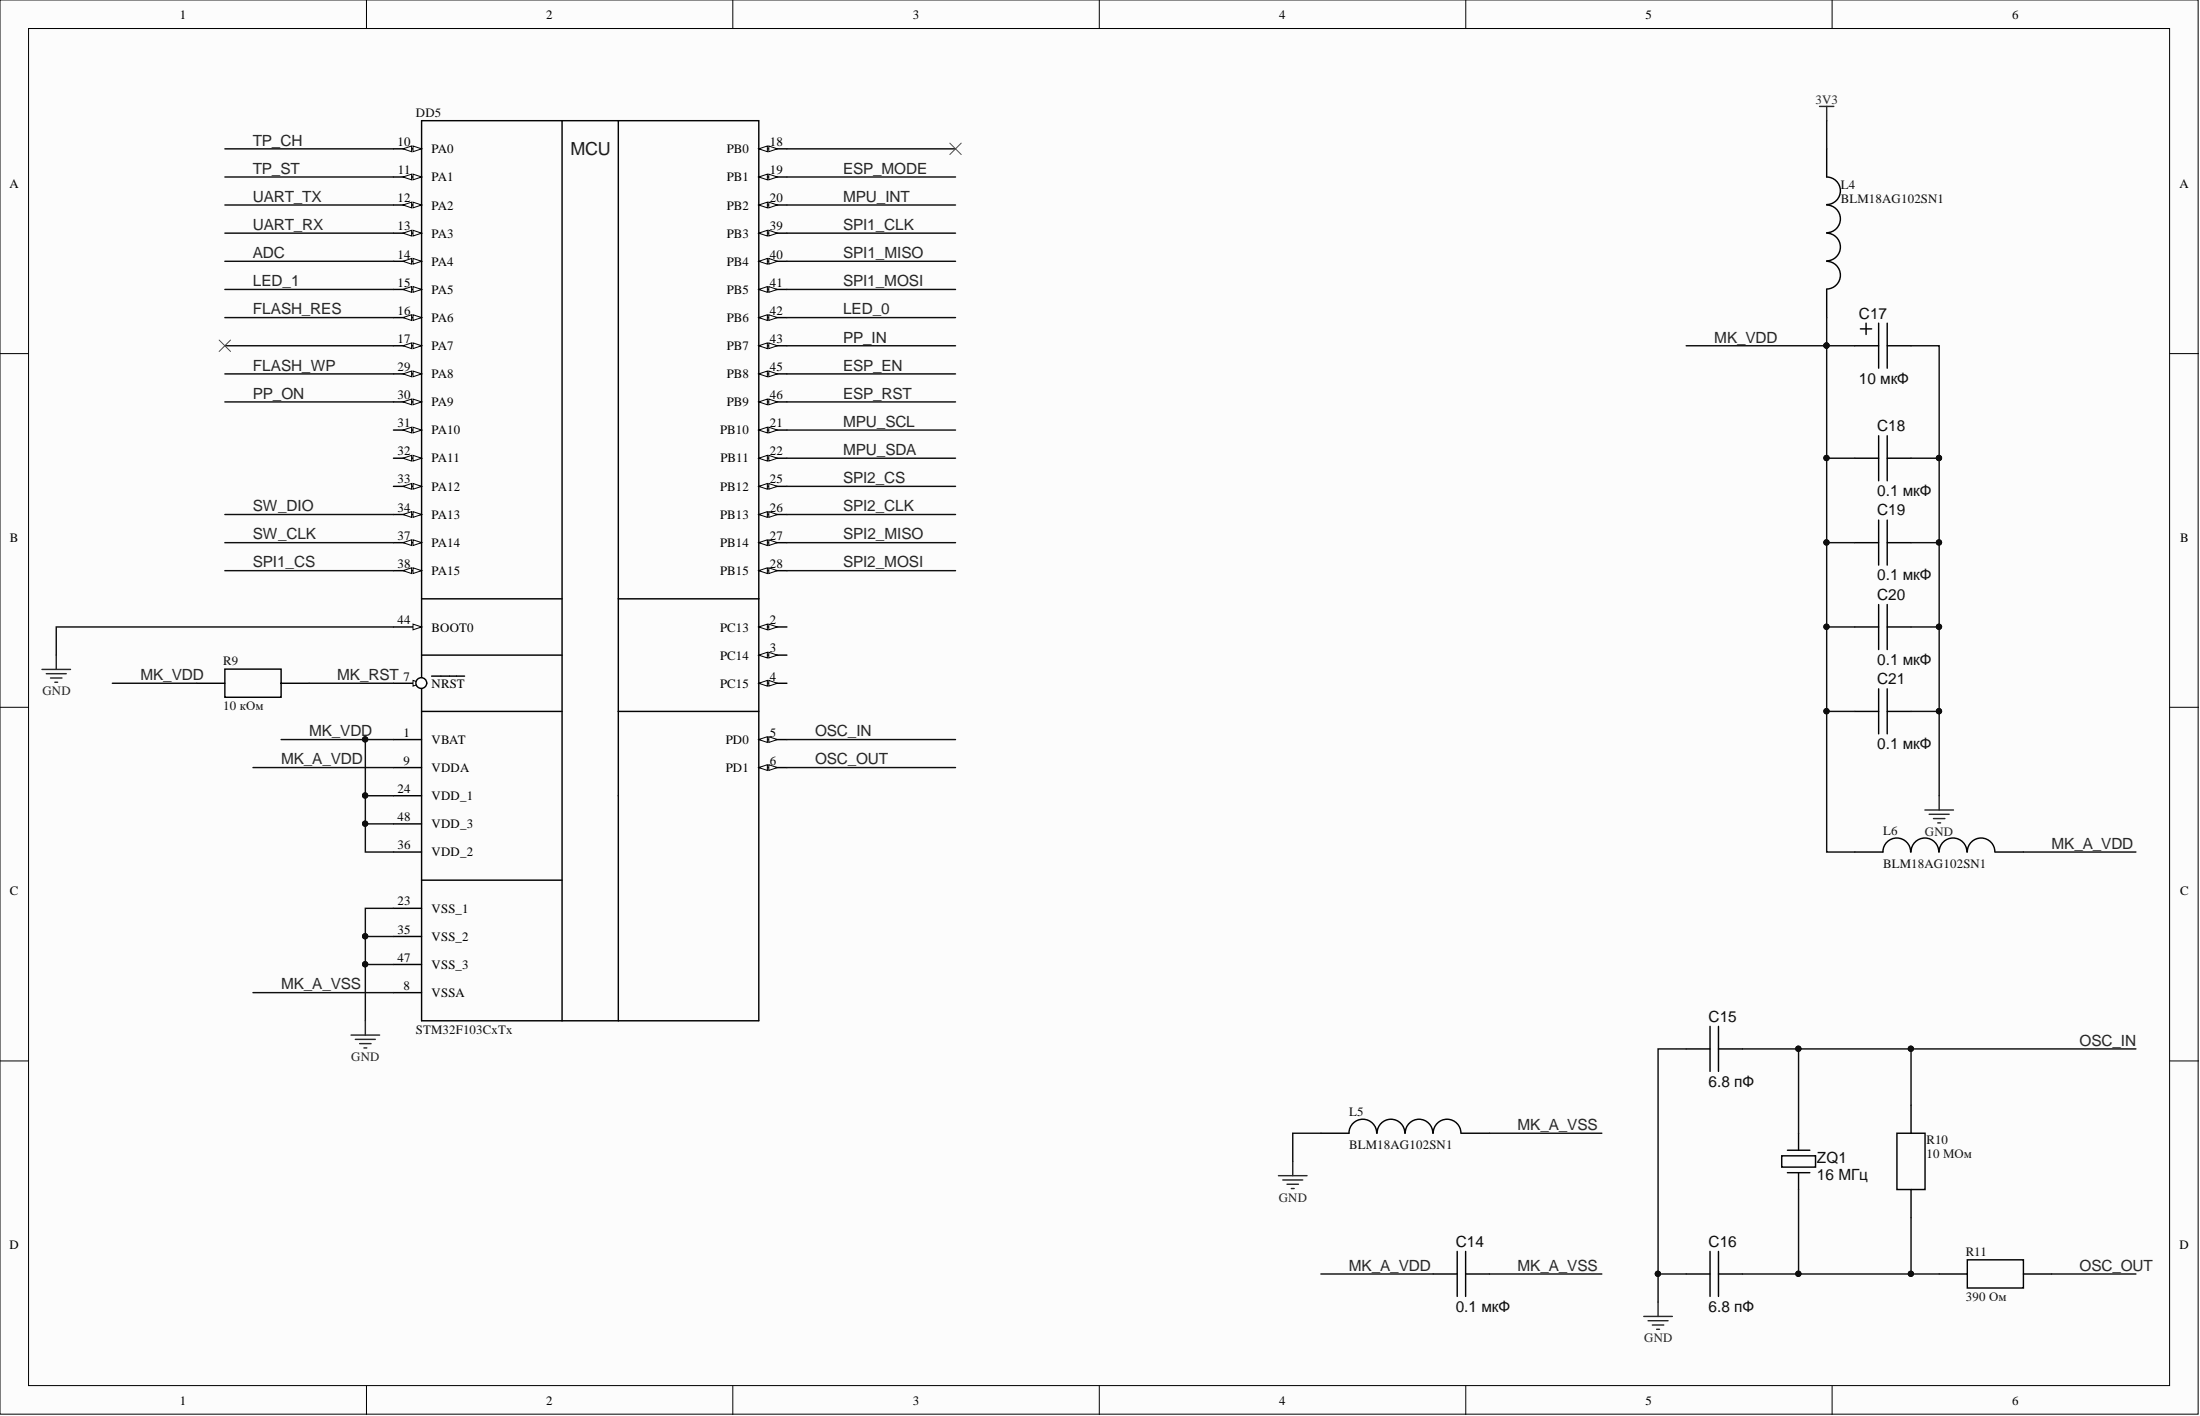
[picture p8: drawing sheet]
<svg xmlns="http://www.w3.org/2000/svg" width="391mm" height="252mm" viewBox="0 0 391 252" stroke-linecap="round" stroke-linejoin="round" font-family="sans-serif">
<g fill="#fcfcfc" stroke="#000" stroke-width=".18">
<path d="M0 0h390.5v251.2h-390.5z"/>
<path d="M5.1 5.1h380.4v241h-380.4z"/>
</g>
<g fill="none" stroke="#000" stroke-width=".18">
<path d="M65.1 0v5.1M130.2 0v5.1M195.3 0v5.1M260.4 0v5.1M325.5 0v5.1M0 62.8h5.1M385.6 62.8h5M0 125.6h5.1M385.6 125.6h5M0 188.5h5.1M385.6 188.5h5M65.1 246.2v5.1"/>
<path d="M130.2 246.2v5.1M195.3 246.2v5.1M260.4 246.2v5.1M325.5 246.2v5.1"/>
</g>
<path d="M99.9 21.4h-25v159.9h25M74.9 106.4h25M109.9 106.4h24.9M134.8 111.4h5M69.9 131.4h5M109.9 181.3h24.9" fill="none" stroke="#000" stroke-width=".25"/>
<path d="M134.8 111.4l1.5-.5v1z" fill="#fcfcfc"/>
<path d="M134.8 111.4l1.5-.5v1z" fill="none" stroke="#000" stroke-width=".18"/>
<path d="M136.6 110.9l1.5 .5-1.5 .5z" fill="#fcfcfc"/>
<path d="M136.6 110.9l1.5 .5-1.5 .5z" fill="none" stroke="#000" stroke-width=".18"/>
<path d="M134.8 116.4h5" fill="none" stroke="#000" stroke-width=".25"/>
<path d="M134.8 116.4l1.5-.5v1z" fill="#fcfcfc"/>
<path d="M134.8 116.4l1.5-.5v1z" fill="none" stroke="#000" stroke-width=".18"/>
<path d="M136.6 115.9l1.5 .5-1.5 .5z" fill="#fcfcfc"/>
<path d="M136.6 115.9l1.5 .5-1.5 .5z" fill="none" stroke="#000" stroke-width=".18"/>
<path d="M134.8 121.4h5" fill="none" stroke="#000" stroke-width=".25"/>
<path d="M134.8 121.4l1.5-.5v1z" fill="#fcfcfc"/>
<path d="M134.8 121.4l1.5-.5v1z" fill="none" stroke="#000" stroke-width=".18"/>
<path d="M136.6 120.9l1.5 .5-1.5 .5z" fill="#fcfcfc"/>
<path d="M136.6 120.9l1.5 .5-1.5 .5z" fill="none" stroke="#000" stroke-width=".18"/>
<path d="M134.8 131.4h5" fill="none" stroke="#000" stroke-width=".25"/>
<path d="M134.8 131.4l1.5-.5v1z" fill="#fcfcfc"/>
<path d="M134.8 131.4l1.5-.5v1z" fill="none" stroke="#000" stroke-width=".18"/>
<path d="M136.6 130.9l1.5 .5-1.5 .5z" fill="#fcfcfc"/>
<path d="M136.6 130.9l1.5 .5-1.5 .5z" fill="none" stroke="#000" stroke-width=".18"/>
<path d="M134.8 136.3h5" fill="none" stroke="#000" stroke-width=".25"/>
<path d="M134.8 136.3l1.5-.5v1.1z" fill="#fcfcfc"/>
<path d="M134.8 136.3l1.5-.5v1.1z" fill="none" stroke="#000" stroke-width=".18"/>
<path d="M136.6 135.8l1.5 .5-1.5 .6z" fill="#fcfcfc"/>
<path d="M136.6 135.8l1.5 .5-1.5 .6z" fill="none" stroke="#000" stroke-width=".18"/>
<path d="M69.9 121.4h5" fill="none" stroke="#000" stroke-width=".25"/>
<path d="M73.4 120.9l1.5 .5-1.5 .5z" fill="#fcfcfc"/>
<path d="M73.4 120.9l1.5 .5-1.5 .5z" fill="none" stroke="#000" stroke-width=".18"/>
<path d="M69.9 26.4h5M69.9 136.3h5M76.7 120.1h5.8M69.9 176.3h5" fill="none" stroke="#000" stroke-width=".25"/>
<path d="M73.4 25.9l1.5 .5-1.5 .5z" fill="#fcfcfc"/>
<path d="M73.4 25.9l1.5 .5-1.5 .5z" fill="none" stroke="#000" stroke-width=".18"/>
<path d="M71.6 26.4l1.5-.5v1z" fill="#fcfcfc"/>
<path d="M71.6 26.4l1.5-.5v1z" fill="none" stroke="#000" stroke-width=".18"/>
<path d="M69.9 31.4h5" fill="none" stroke="#000" stroke-width=".25"/>
<path d="M73.4 30.9l1.5 .5-1.5 .5z" fill="#fcfcfc"/>
<path d="M73.4 30.9l1.5 .5-1.5 .5z" fill="none" stroke="#000" stroke-width=".18"/>
<path d="M71.6 31.4l1.5-.5v1z" fill="#fcfcfc"/>
<path d="M71.6 31.4l1.5-.5v1z" fill="none" stroke="#000" stroke-width=".18"/>
<path d="M69.9 36.4h5" fill="none" stroke="#000" stroke-width=".25"/>
<path d="M73.4 35.9l1.5 .5-1.5 .5z" fill="#fcfcfc"/>
<path d="M73.4 35.9l1.5 .5-1.5 .5z" fill="none" stroke="#000" stroke-width=".18"/>
<path d="M71.6 36.4l1.5-.5v1z" fill="#fcfcfc"/>
<path d="M71.6 36.4l1.5-.5v1z" fill="none" stroke="#000" stroke-width=".18"/>
<path d="M69.9 41.4h5" fill="none" stroke="#000" stroke-width=".25"/>
<path d="M73.4 40.9l1.5 .5-1.5 .5z" fill="#fcfcfc"/>
<path d="M73.4 40.9l1.5 .5-1.5 .5z" fill="none" stroke="#000" stroke-width=".18"/>
<path d="M71.6 41.4l1.5-.5v1z" fill="#fcfcfc"/>
<path d="M71.6 41.4l1.5-.5v1z" fill="none" stroke="#000" stroke-width=".18"/>
<path d="M69.9 46.4h5" fill="none" stroke="#000" stroke-width=".25"/>
<path d="M73.4 45.9l1.5 .5-1.5 .5z" fill="#fcfcfc"/>
<path d="M73.4 45.9l1.5 .5-1.5 .5z" fill="none" stroke="#000" stroke-width=".18"/>
<path d="M71.6 46.4l1.5-.5v1z" fill="#fcfcfc"/>
<path d="M71.6 46.4l1.5-.5v1z" fill="none" stroke="#000" stroke-width=".18"/>
<path d="M69.9 51.4h5" fill="none" stroke="#000" stroke-width=".25"/>
<path d="M73.4 50.9l1.5 .5-1.5 .5z" fill="#fcfcfc"/>
<path d="M73.4 50.9l1.5 .5-1.5 .5z" fill="none" stroke="#000" stroke-width=".18"/>
<path d="M71.6 51.4l1.5-.5v1z" fill="#fcfcfc"/>
<path d="M71.6 51.4l1.5-.5v1z" fill="none" stroke="#000" stroke-width=".18"/>
<path d="M69.9 56.4h5" fill="none" stroke="#000" stroke-width=".25"/>
<path d="M73.4 55.9l1.5 .5-1.5 .5z" fill="#fcfcfc"/>
<path d="M73.4 55.9l1.5 .5-1.5 .5z" fill="none" stroke="#000" stroke-width=".18"/>
<path d="M71.6 56.4l1.5-.5v1z" fill="#fcfcfc"/>
<path d="M71.6 56.4l1.5-.5v1z" fill="none" stroke="#000" stroke-width=".18"/>
<path d="M69.9 61.4h5" fill="none" stroke="#000" stroke-width=".25"/>
<path d="M73.4 60.9l1.5 .5-1.5 .5z" fill="#fcfcfc"/>
<path d="M73.4 60.9l1.5 .5-1.5 .5z" fill="none" stroke="#000" stroke-width=".18"/>
<path d="M71.6 61.4l1.5-.5v1z" fill="#fcfcfc"/>
<path d="M71.6 61.4l1.5-.5v1z" fill="none" stroke="#000" stroke-width=".18"/>
<path d="M134.8 26.4h5" fill="none" stroke="#000" stroke-width=".25"/>
<path d="M134.8 26.4l1.5-.5v1z" fill="#fcfcfc"/>
<path d="M134.8 26.4l1.5-.5v1z" fill="none" stroke="#000" stroke-width=".18"/>
<path d="M136.6 25.9l1.5 .5-1.5 .5z" fill="#fcfcfc"/>
<path d="M136.6 25.9l1.5 .5-1.5 .5z" fill="none" stroke="#000" stroke-width=".18"/>
<path d="M134.8 31.4h5" fill="none" stroke="#000" stroke-width=".25"/>
<path d="M134.8 31.4l1.5-.5v1z" fill="#fcfcfc"/>
<path d="M134.8 31.4l1.5-.5v1z" fill="none" stroke="#000" stroke-width=".18"/>
<path d="M136.6 30.9l1.5 .5-1.5 .5z" fill="#fcfcfc"/>
<path d="M136.6 30.9l1.5 .5-1.5 .5z" fill="none" stroke="#000" stroke-width=".18"/>
<path d="M134.8 36.4h5" fill="none" stroke="#000" stroke-width=".25"/>
<path d="M134.8 36.4l1.5-.5v1z" fill="#fcfcfc"/>
<path d="M134.8 36.4l1.5-.5v1z" fill="none" stroke="#000" stroke-width=".18"/>
<path d="M136.6 35.9l1.5 .5-1.5 .5z" fill="#fcfcfc"/>
<path d="M136.6 35.9l1.5 .5-1.5 .5z" fill="none" stroke="#000" stroke-width=".18"/>
<path d="M134.8 76.4h5" fill="none" stroke="#000" stroke-width=".25"/>
<path d="M134.8 76.4l1.5-.5v1z" fill="#fcfcfc"/>
<path d="M134.8 76.4l1.5-.5v1z" fill="none" stroke="#000" stroke-width=".18"/>
<path d="M136.6 75.9l1.5 .5-1.5 .5z" fill="#fcfcfc"/>
<path d="M136.6 75.9l1.5 .5-1.5 .5z" fill="none" stroke="#000" stroke-width=".18"/>
<path d="M134.8 81.4h5" fill="none" stroke="#000" stroke-width=".25"/>
<path d="M134.8 81.4l1.5-.5v1z" fill="#fcfcfc"/>
<path d="M134.8 81.4l1.5-.5v1z" fill="none" stroke="#000" stroke-width=".18"/>
<path d="M136.6 80.9l1.5 .5-1.5 .5z" fill="#fcfcfc"/>
<path d="M136.6 80.9l1.5 .5-1.5 .5z" fill="none" stroke="#000" stroke-width=".18"/>
<path d="M134.8 86.4h5M69.9 141.3h5M69.9 161.4h5" fill="none" stroke="#000" stroke-width=".25"/>
<path d="M134.8 86.4l1.5-.5v1z" fill="#fcfcfc"/>
<path d="M134.8 86.4l1.5-.5v1z" fill="none" stroke="#000" stroke-width=".18"/>
<path d="M136.6 85.9l1.5 .5-1.5 .5z" fill="#fcfcfc"/>
<path d="M136.6 85.9l1.5 .5-1.5 .5z" fill="none" stroke="#000" stroke-width=".18"/>
<path d="M134.8 91.4h5" fill="none" stroke="#000" stroke-width=".25"/>
<path d="M134.8 91.4l1.5-.5v1z" fill="#fcfcfc"/>
<path d="M134.8 91.4l1.5-.5v1z" fill="none" stroke="#000" stroke-width=".18"/>
<path d="M136.6 90.9l1.5 .5-1.5 .5z" fill="#fcfcfc"/>
<path d="M136.6 90.9l1.5 .5-1.5 .5z" fill="none" stroke="#000" stroke-width=".18"/>
<path d="M134.8 96.4h5" fill="none" stroke="#000" stroke-width=".25"/>
<path d="M134.8 96.4l1.5-.5v1z" fill="#fcfcfc"/>
<path d="M134.8 96.4l1.5-.5v1z" fill="none" stroke="#000" stroke-width=".18"/>
<path d="M136.6 95.9l1.5 .5-1.5 .5z" fill="#fcfcfc"/>
<path d="M136.6 95.9l1.5 .5-1.5 .5z" fill="none" stroke="#000" stroke-width=".18"/>
<path d="M134.8 101.4h5" fill="none" stroke="#000" stroke-width=".25"/>
<path d="M134.8 101.4l1.5-.5v1z" fill="#fcfcfc"/>
<path d="M134.8 101.4l1.5-.5v1z" fill="none" stroke="#000" stroke-width=".18"/>
<path d="M136.6 100.9l1.5 .5-1.5 .5z" fill="#fcfcfc"/>
<path d="M136.6 100.9l1.5 .5-1.5 .5z" fill="none" stroke="#000" stroke-width=".18"/>
<path d="M69.9 66.4h5" fill="none" stroke="#000" stroke-width=".25"/>
<path d="M73.4 65.9l1.5 .5-1.5 .5z" fill="#fcfcfc"/>
<path d="M73.4 65.9l1.5 .5-1.5 .5z" fill="none" stroke="#000" stroke-width=".18"/>
<path d="M71.6 66.4l1.5-.5v1z" fill="#fcfcfc"/>
<path d="M71.6 66.4l1.5-.5v1z" fill="none" stroke="#000" stroke-width=".18"/>
<path d="M69.9 71.4h5" fill="none" stroke="#000" stroke-width=".25"/>
<path d="M73.4 70.9l1.5 .5-1.5 .5z" fill="#fcfcfc"/>
<path d="M73.4 70.9l1.5 .5-1.5 .5z" fill="none" stroke="#000" stroke-width=".18"/>
<path d="M71.6 71.4l1.5-.5v1z" fill="#fcfcfc"/>
<path d="M71.6 71.4l1.5-.5v1z" fill="none" stroke="#000" stroke-width=".18"/>
<path d="M69.9 76.4h5" fill="none" stroke="#000" stroke-width=".25"/>
<path d="M73.4 75.9l1.5 .5-1.5 .5z" fill="#fcfcfc"/>
<path d="M73.4 75.9l1.5 .5-1.5 .5z" fill="none" stroke="#000" stroke-width=".18"/>
<path d="M71.6 76.4l1.5-.5v1z" fill="#fcfcfc"/>
<path d="M71.6 76.4l1.5-.5v1z" fill="none" stroke="#000" stroke-width=".18"/>
<path d="M69.9 81.4h5" fill="none" stroke="#000" stroke-width=".25"/>
<path d="M73.4 80.9l1.5 .5-1.5 .5z" fill="#fcfcfc"/>
<path d="M73.4 80.9l1.5 .5-1.5 .5z" fill="none" stroke="#000" stroke-width=".18"/>
<path d="M71.6 81.4l1.5-.5v1z" fill="#fcfcfc"/>
<path d="M71.6 81.4l1.5-.5v1z" fill="none" stroke="#000" stroke-width=".18"/>
<path d="M69.9 86.4h5" fill="none" stroke="#000" stroke-width=".25"/>
<path d="M73.4 85.9l1.5 .5-1.5 .5z" fill="#fcfcfc"/>
<path d="M73.4 85.9l1.5 .5-1.5 .5z" fill="none" stroke="#000" stroke-width=".18"/>
<path d="M71.6 86.4l1.5-.5v1z" fill="#fcfcfc"/>
<path d="M71.6 86.4l1.5-.5v1z" fill="none" stroke="#000" stroke-width=".18"/>
<path d="M69.9 91.4h5" fill="none" stroke="#000" stroke-width=".25"/>
<path d="M73.4 90.9l1.5 .5-1.5 .5z" fill="#fcfcfc"/>
<path d="M73.4 90.9l1.5 .5-1.5 .5z" fill="none" stroke="#000" stroke-width=".18"/>
<path d="M71.6 91.4l1.5-.5v1z" fill="#fcfcfc"/>
<path d="M71.6 91.4l1.5-.5v1z" fill="none" stroke="#000" stroke-width=".18"/>
<path d="M69.9 96.4h5M69.9 151.3h5M69.9 166.4h5" fill="none" stroke="#000" stroke-width=".25"/>
<path d="M73.4 95.9l1.5 .5-1.5 .5z" fill="#fcfcfc"/>
<path d="M73.4 95.9l1.5 .5-1.5 .5z" fill="none" stroke="#000" stroke-width=".18"/>
<path d="M71.6 96.4l1.5-.5v1z" fill="#fcfcfc"/>
<path d="M71.6 96.4l1.5-.5v1z" fill="none" stroke="#000" stroke-width=".18"/>
<path d="M69.9 101.4h5" fill="none" stroke="#000" stroke-width=".25"/>
<path d="M73.4 100.9l1.5 .5-1.5 .5z" fill="#fcfcfc"/>
<path d="M73.4 100.9l1.5 .5-1.5 .5z" fill="none" stroke="#000" stroke-width=".18"/>
<path d="M71.6 101.4l1.5-.5v1z" fill="#fcfcfc"/>
<path d="M71.6 101.4l1.5-.5v1z" fill="none" stroke="#000" stroke-width=".18"/>
<path d="M134.8 41.4h5" fill="none" stroke="#000" stroke-width=".25"/>
<path d="M134.8 41.4l1.5-.5v1z" fill="#fcfcfc"/>
<path d="M134.8 41.4l1.5-.5v1z" fill="none" stroke="#000" stroke-width=".18"/>
<path d="M136.6 40.9l1.5 .5-1.5 .5z" fill="#fcfcfc"/>
<path d="M136.6 40.9l1.5 .5-1.5 .5z" fill="none" stroke="#000" stroke-width=".18"/>
<path d="M134.8 46.4h5" fill="none" stroke="#000" stroke-width=".25"/>
<path d="M134.8 46.4l1.5-.5v1z" fill="#fcfcfc"/>
<path d="M134.8 46.4l1.5-.5v1z" fill="none" stroke="#000" stroke-width=".18"/>
<path d="M136.6 45.9l1.5 .5-1.5 .5z" fill="#fcfcfc"/>
<path d="M136.6 45.9l1.5 .5-1.5 .5z" fill="none" stroke="#000" stroke-width=".18"/>
<path d="M134.8 51.4h5" fill="none" stroke="#000" stroke-width=".25"/>
<path d="M134.8 51.4l1.5-.5v1z" fill="#fcfcfc"/>
<path d="M134.8 51.4l1.5-.5v1z" fill="none" stroke="#000" stroke-width=".18"/>
<path d="M136.6 50.9l1.5 .5-1.5 .5z" fill="#fcfcfc"/>
<path d="M136.6 50.9l1.5 .5-1.5 .5z" fill="none" stroke="#000" stroke-width=".18"/>
<path d="M134.8 56.4h5" fill="none" stroke="#000" stroke-width=".25"/>
<path d="M134.8 56.4l1.5-.5v1z" fill="#fcfcfc"/>
<path d="M134.8 56.4l1.5-.5v1z" fill="none" stroke="#000" stroke-width=".18"/>
<path d="M136.6 55.9l1.5 .5-1.5 .5z" fill="#fcfcfc"/>
<path d="M136.6 55.9l1.5 .5-1.5 .5z" fill="none" stroke="#000" stroke-width=".18"/>
<path d="M134.8 61.4h5" fill="none" stroke="#000" stroke-width=".25"/>
<path d="M134.8 61.4l1.5-.5v1z" fill="#fcfcfc"/>
<path d="M134.8 61.4l1.5-.5v1z" fill="none" stroke="#000" stroke-width=".18"/>
<path d="M136.6 60.9l1.5 .5-1.5 .5z" fill="#fcfcfc"/>
<path d="M136.6 60.9l1.5 .5-1.5 .5z" fill="none" stroke="#000" stroke-width=".18"/>
<path d="M69.9 111.4h5" fill="none" stroke="#000" stroke-width=".25"/>
<path d="M73.4 110.9l1.5 .5-1.5 .5z" fill="#fcfcfc"/>
<path d="M73.4 110.9l1.5 .5-1.5 .5z" fill="none" stroke="#000" stroke-width=".18"/>
<path d="M134.8 66.4h5" fill="none" stroke="#000" stroke-width=".25"/>
<path d="M134.8 66.4l1.5-.5v1z" fill="#fcfcfc"/>
<path d="M134.8 66.4l1.5-.5v1z" fill="none" stroke="#000" stroke-width=".18"/>
<path d="M136.6 65.9l1.5 .5-1.5 .5z" fill="#fcfcfc"/>
<path d="M136.6 65.9l1.5 .5-1.5 .5z" fill="none" stroke="#000" stroke-width=".18"/>
<path d="M134.8 71.4h5" fill="none" stroke="#000" stroke-width=".25"/>
<path d="M134.8 71.4l1.5-.5v1z" fill="#fcfcfc"/>
<path d="M134.8 71.4l1.5-.5v1z" fill="none" stroke="#000" stroke-width=".18"/>
<path d="M136.6 70.9l1.5 .5-1.5 .5z" fill="#fcfcfc"/>
<path d="M136.6 70.9l1.5 .5-1.5 .5z" fill="none" stroke="#000" stroke-width=".18"/>
<path d="M99.9 21.4h10v159.9h-10zM109.9 21.4h24.9v159.9M74.9 116.4h25M74.9 126.4h25M109.9 126.4h24.9M69.9 146.3h5M74.9 156.4h25M69.9 171.3h5" fill="none" stroke="#000" stroke-width=".25"/>
<circle cx="74.9" cy="121.3" r=".96" fill="#fefefe" stroke="#000" stroke-width=".25"/>
<g fill="none" stroke="#000" stroke-width=".25">
<path d="M324.5 26.4v5a2.45 2.45 0 0 1 2.5 2.5 2.45 2.45 0 0 1-2.5 2.4M324.5 36.4a2.46 2.46 0 0 1 2.5 2.5 2.46 2.46 0 0 1-2.5 2.4M324.5 41.4a2.46 2.46 0 0 1 2.5 2.5 2.46 2.46 0 0 1-2.5 2.4M324.5 46.4a2.46 2.46 0 0 1 2.5 2.5 2.46 2.46 0 0 1-2.5 2.4M324.5 51.4v5M330.5 58.4h2M331.6 57.4v2M333.8 57.4v8M335.3 57.4v8M329.5 61.4h4.3M333.8 77.4v8M335.3 61.4h4.2"/>
<path d="M335.3 77.4v8M329.5 81.4h4.3M329.5 96.4h4.3M333.8 92.4v8M335.3 92.4v8M335.3 81.4h4.2M335.3 96.4h4.2M40 118.9h9.9v5h-9.9zM329.5 111.4h4.3M333.8 107.4v8M335.3 107.4v8M335.3 111.4h4.2"/>
<path d="M35 121.4h5M49.9 121.4h5M329.5 126.4h4.3M333.8 122.4v8M335.3 122.4v8M335.3 126.4h4.2M339.5 151.3a2.46 2.46 0 0 0-2.5-2.4 2.46 2.46 0 0 0-2.5 2.4h-5M344.5 151.3a2.46 2.46 0 0 0-2.5-2.4 2.46 2.46 0 0 0-2.5 2.4M349.5 151.3a2.46 2.46 0 0 0-2.5-2.4 2.46 2.46 0 0 0-2.5 2.4M354.4 151.3a2.45 2.45 0 0 0-2.4-2.4 2.45 2.45 0 0 0-2.5 2.4M354.5 151.3h5M299.6 186.3h4.2"/>
<path d="M303.8 182.3v8M305.3 186.3h4.3M305.3 182.3v8M339.5 196.3v5M244.6 201.3a2.46 2.46 0 0 0-2.5-2.5 2.46 2.46 0 0 0-2.4 2.5h-5M249.6 201.3a2.46 2.46 0 0 0-2.5-2.5 2.46 2.46 0 0 0-2.4 2.5M254.6 201.3a2.45 2.45 0 0 0-2.5-2.5 2.45 2.45 0 0 0-2.4 2.5M259.6 201.3a2.46 2.46 0 0 0-2.5-2.5 2.46 2.46 0 0 0-2.5 2.5M259.6 201.3h5M316.6 205.3h6v2h-6zM317.6 204.3h4M317.6 208.3h4"/>
<path d="M319.6 201.3v3M319.6 208.3v3M337 201.3h5v10h-5zM339.5 211.3v5M254.6 226.3h4.3M258.9 222.3v8M260.4 226.3h4.2M260.4 222.3v8M299.6 226.3h4.2M303.8 222.3v8M305.3 222.3v8M305.3 226.3h4.3"/>
<path d="M344.5 226.3h5M349.5 223.8h10v5h-10zM359.5 226.3h5"/>
</g>
<g fill="none" stroke="#262626" stroke-width=".25">
<path d="M323.3 18.9h2.5M324.5 18.9v2.5M7.5 118.9h5M8.2 119.7h3.6M10 116.4v2.5M9 120.4h2M9.7 121.2h.5M342 143.9h5.1M342.8 144.6h3.5M343.5 145.4h2.1M344.3 146.2h.5M344.5 141.3v2.6"/>
<path d="M62.4 183.9h5M63.1 184.6h3.6M63.9 185.4h2M64.7 186.1h.5M64.9 181.3v2.6M227.1 208.8h5.1M227.9 209.6h3.6M228.7 210.4h2M229.4 211.1h.5M229.7 206.3v2.5M292.1 233.8h5M292.8 234.6h3.6"/>
<path d="M293.6 235.4h2M294.3 236.1h.5M294.6 231.3v2.5"/>
</g>
<g fill="none" stroke="#0e0e0e" stroke-width=".25">
<path d="M40 26.4h29.9M40 31.4h29.9M40 36.4h29.9M139.8 26.4h30M139.8 31.4h30M139.8 36.4h30M324.5 21.4v5M40 51.4h29.9M40 56.4h29.9M40 46.4h29.9M40 41.4h29.9M139.8 51.4h30"/>
<path d="M139.8 56.4h30M139.8 46.4h30M139.8 41.4h30M324.5 56.4v5h5M40 61.4h29.9M40 71.4h29.9M40 66.4h29.9M139.8 61.4h30M139.8 76.4h30M139.8 71.4h30M139.8 66.4h30M299.6 61.4h24.9v35"/>
<path d="M339.5 61.4h5v20h-5M40 91.4h29.9M40 96.4h29.9M139.8 86.4h30M139.8 91.4h30M139.8 96.4h30M139.8 81.4h30M324.5 81.4h5M329.5 96.4h-5v15M339.5 96.4h5v15M344.5 81.4v15M40 101.4h29.9"/>
<path d="M69.9 111.4h-59.9v5M139.8 101.4h30M329.5 111.4h-5v39.9h5M339.5 111.4h5v29.9M20 121.4h15M44.9 136.3h25M49.9 131.4h15M54.9 121.4h15M69.9 131.4h-5v9.9M139.8 131.4h30M139.8 136.3h30M324.5 126.4h5"/>
<path d="M339.5 126.4h5M69.9 146.3h-5v5h5M69.9 141.3h-5v5M359.5 151.3h20M44.9 176.3h25M69.9 171.3h-5v10M69.9 166.4h-5v4.9M69.9 161.4h-5v5M299.6 186.3h-5v40M309.6 186.3h10v15M319.6 186.3h19.9v10M339.5 186.3h40"/>
<path d="M234.7 201.3h-5v5M264.6 201.3h20M319.6 211.3v15h-10M339.5 216.3v10h-19.9M234.7 226.3h19.9M264.6 226.3h20M299.6 226.3h-5v5M339.5 226.3h5M364.5 226.3h15"/>
</g>
<g fill="#0e0e0e" stroke="#0e0e0e" stroke-width=".18">
<circle cx="294.6" cy="226.3" r=".47"/>
<circle cx="319.5" cy="186.3" r=".47"/>
<circle cx="319.5" cy="226.3" r=".47"/>
<circle cx="339.5" cy="186.3" r=".47"/>
<circle cx="339.5" cy="226.3" r=".47"/>
<circle cx="64.9" cy="171.3" r=".47"/>
<circle cx="64.9" cy="166.3" r=".47"/>
<circle cx="64.9" cy="146.3" r=".47"/>
<circle cx="64.9" cy="141.3" r=".47"/>
<circle cx="64.9" cy="131.3" r=".47"/>
<circle cx="324.5" cy="61.4" r=".47"/>
<circle cx="324.5" cy="96.4" r=".47"/>
<circle cx="324.5" cy="111.3" r=".47"/>
<circle cx="344.5" cy="81.4" r=".47"/>
<circle cx="344.5" cy="126.3" r=".47"/>
<circle cx="344.5" cy="111.3" r=".47"/>
<circle cx="344.5" cy="96.4" r=".47"/>
<circle cx="324.5" cy="81.4" r=".47"/>
<circle cx="324.5" cy="126.3" r=".47"/>
</g>
<path d="M168.8 25.4l2 2.1M170.8 25.4l-2 2.1M38.9 60.4l2.1 2M41 60.4l-2.1 2" fill="none" stroke="#4c4c4c" stroke-width=".18"/>
<text font-size="3.2" fill="#1c1c1c" x="101.4" y="27.6">MCU</text>
<g font-size="2.7" fill="#262626">
<text x="44.9" y="25.9">TP_CH</text>
<text x="44.9" y="35.9">UART_TX</text>
<text x="44.9" y="30.9">TP_ST</text>
<text x="149.8" y="35.9">MPU_INT</text>
<text x="149.8" y="30.9">ESP_MODE</text>
<text x="44.9" y="40.9">UART_RX</text>
<text x="149.8" y="40.9">SPI1_CLK</text>
<text x="44.9" y="45.9">ADC</text>
<text x="149.8" y="45.9">SPI1_MISO</text>
<text x="44.9" y="50.9">LED_1</text>
<text x="149.8" y="50.9">SPI1_MOSI</text>
<text x="44.9" y="55.9">FLASH_RES</text>
<text x="149.8" y="55.9">LED_0</text>
<text x="44.9" y="65.9">FLASH_WP</text>
<text x="149.8" y="65.9">ESP_EN</text>
<text x="149.8" y="60.9">PP_IN</text>
<text x="304.6" y="60.9">MK_VDD</text>
<text x="44.9" y="70.8">PP_ON</text>
<text x="149.8" y="70.8">ESP_RST</text>
<text x="149.8" y="75.8">MPU_SCL</text>
<text x="149.8" y="80.8">MPU_SDA</text>
<text x="149.8" y="85.8">SPI2_CS</text>
<text x="44.9" y="95.8">SW_CLK</text>
<text x="44.9" y="90.8">SW_DIO</text>
<text x="149.8" y="90.8">SPI2_CLK</text>
<text x="149.8" y="95.8">SPI2_MISO</text>
<text x="44.9" y="100.8">SPI1_CS</text>
<text x="149.8" y="100.8">SPI2_MOSI</text>
<text x="25" y="120.8">MK_VDD</text>
<text x="59.9" y="120.8">MK_RST</text>
<text x="54.9" y="130.8">MK_VDD</text>
<text x="144.8" y="130.8">OSC_IN</text>
<text x="49.9" y="135.8">MK_A_VDD</text>
<text x="144.8" y="135.8">OSC_OUT</text>
<text x="364.5" y="150.8">MK_A_VDD</text>
<text x="49.9" y="175.8">MK_A_VSS</text>
<text x="369.5" y="185.8">OSC_IN</text>
<text x="269.6" y="200.7">MK_A_VSS</text>
<text x="239.7" y="225.7">MK_A_VDD</text>
<text x="269.6" y="225.7">MK_A_VSS</text>
<text x="369.5" y="225.7">OSC_OUT</text>
</g>
<g font-size="2.7" fill="#0e0e0e">
<text x="330.3" y="56.6">C17</text>
<text x="330.3" y="68.1">10 мкФ</text>
<text x="333.5" y="76.6">C18</text>
<text x="333.5" y="88.1">0.1 мкФ</text>
<text x="333.5" y="91.6">C19</text>
<text x="333.5" y="103.1">0.1 мкФ</text>
<text x="333.5" y="106.6">C20</text>
<text x="333.5" y="118.1">0.1 мкФ</text>
<text x="333.5" y="121.5">C21</text>
<text x="333.5" y="133.1">0.1 мкФ</text>
<text x="303.6" y="181.5">C15</text>
<text x="303.6" y="193">6.8 пФ</text>
<text x="322.8" y="209.6">16 МГц</text>
<text x="322.8" y="206.6">ZQ1</text>
<text x="258.7" y="221.5">C14</text>
<text x="303.6" y="221.5">C16</text>
<text x="258.7" y="233">0.1 мкФ</text>
<text x="303.6" y="233">6.8 пФ</text>
</g>
<g font-size="2.3">
<text x="32" y="3.3">1</text>
<text x="97.1" y="3.3">2</text>
<text x="162.2" y="3.3">3</text>
<text x="227.3" y="3.3">4</text>
<text x="292.4" y="3.3">5</text>
<text x="357.5" y="3.3">6</text>
<text x="70.6" y="26">10</text>
<text x="76.7" y="27.2">PA0</text>
<text x="129.1" y="27.2">PB0</text>
<text x="136.8" y="26">18</text>
<text x="1.7" y="33.4">A</text>
<text x="70.6" y="36">12</text>
<text x="70.7" y="31">11</text>
<text x="76.7" y="32.2">PA1</text>
<text x="129.1" y="32.2">PB1</text>
<text x="136.8" y="31">19</text>
<text x="136.8" y="36">20</text>
<text x="387.2" y="33.4">A</text>
<text x="70.6" y="40.9">13</text>
<text x="76.7" y="37.2">PA2</text>
<text x="129.1" y="37.2">PB2</text>
<text x="136.8" y="40.9">39</text>
<text x="70.6" y="45.9">14</text>
<text x="76.7" y="42.2">PA3</text>
<text x="76.7" y="47.2">PA4</text>
<text x="129.1" y="42.2">PB3</text>
<text x="129.1" y="47.2">PB4</text>
<text x="136.8" y="45.9">40</text>
<text x="70.6" y="50.9">15</text>
<text x="76.7" y="52.2">PA5</text>
<text x="129.1" y="52.2">PB5</text>
<text x="136.8" y="50.9">41</text>
<text x="70.6" y="55.9">16</text>
<text x="76.7" y="57.2">PA6</text>
<text x="129.1" y="57.2">PB6</text>
<text x="136.8" y="55.9">42</text>
<text x="70.6" y="60.9">17</text>
<text x="70.6" y="65.9">29</text>
<text x="76.7" y="62.2">PA7</text>
<text x="129.1" y="62.2">PB7</text>
<text x="136.8" y="60.9">43</text>
<text x="136.8" y="65.9">45</text>
<text x="70.6" y="70.9">30</text>
<text x="76.7" y="67.2">PA8</text>
<text x="129.1" y="67.2">PB8</text>
<text x="136.8" y="70.9">46</text>
<text x="70.6" y="75.9">31</text>
<text x="76.7" y="72.2">PA9</text>
<text x="76.7" y="77.2">PA10</text>
<text x="127.9" y="77.2">PB10</text>
<text x="129.1" y="72.2">PB9</text>
<text x="136.8" y="75.9">21</text>
<text x="70.6" y="80.9">32</text>
<text x="76.7" y="82.1">PA11</text>
<text x="128" y="82.1">PB11</text>
<text x="136.8" y="80.9">22</text>
<text x="70.6" y="85.9">33</text>
<text x="76.7" y="87.1">PA12</text>
<text x="127.9" y="87.1">PB12</text>
<text x="136.8" y="85.9">25</text>
<text x="70.6" y="90.9">34</text>
<text x="70.6" y="95.9">37</text>
<text x="76.7" y="92.1">PA13</text>
<text x="127.9" y="92.1">PB13</text>
<text x="136.8" y="90.9">26</text>
<text x="136.8" y="95.9">27</text>
<text x="1.8" y="96.3">B</text>
<text x="70.6" y="100.8">38</text>
<text x="76.7" y="97.1">PA14</text>
<text x="127.9" y="97.1">PB14</text>
<text x="136.8" y="100.8">28</text>
<text x="387.3" y="96.3">B</text>
<text x="76.7" y="102.1">PA15</text>
<text x="127.9" y="102.1">PB15</text>
<text x="70.6" y="110.9">44</text>
<text x="76.7" y="112.2">BOOT0</text>
<text x="127.9" y="112.2">PC13</text>
<text x="136.8" y="110.9">2</text>
<text x="127.9" y="117.2">PC14</text>
<text x="136.8" y="115.9">3</text>
<text x="71.7" y="120.9">7</text>
<text x="76.7" y="122.2">NRST</text>
<text x="127.9" y="122.2">PC15</text>
<text x="136.8" y="120.9">4</text>
<text x="71.7" y="130.9">1</text>
<text x="136.8" y="130.9">5</text>
<text x="71.7" y="135.9">9</text>
<text x="76.7" y="132.2">VBAT</text>
<text x="76.7" y="137.1">VDDA</text>
<text x="128.9" y="132.2">PD0</text>
<text x="128.9" y="137.1">PD1</text>
<text x="136.8" y="135.9">6</text>
<text x="70.6" y="140.9">24</text>
<text x="76.7" y="142.1">VDD_1</text>
<text x="70.6" y="145.9">48</text>
<text x="76.7" y="147.1">VDD_3</text>
<text x="70.6" y="150.9">36</text>
<text x="76.7" y="152.1">VDD_2</text>
<text x="1.8" y="159.1">C</text>
<text x="70.6" y="160.8">23</text>
<text x="387.3" y="159.1">C</text>
<text x="70.6" y="165.8">35</text>
<text x="76.7" y="162.1">VSS_1</text>
<text x="76.7" y="167.1">VSS_2</text>
<text x="70.6" y="170.8">47</text>
<text x="76.7" y="172.1">VSS_3</text>
<text x="71.7" y="175.8">8</text>
<text x="76.7" y="177.1">VSSA</text>
<text x="1.7" y="221.9">D</text>
<text x="387.2" y="221.9">D</text>
<text x="32" y="249.5">1</text>
<text x="97.1" y="249.5">2</text>
<text x="162.2" y="249.5">3</text>
<text x="227.3" y="249.5">4</text>
<text x="292.4" y="249.5">5</text>
<text x="357.5" y="249.5">6</text>
</g>
<g font-size="2.3" fill="#0e0e0e">
<text x="73.9" y="20.7">DD5</text>
<text x="327" y="33.5">L4</text>
<text x="327" y="36">BLM18AG102SN1</text>
<text x="39.7" y="118.1">R9</text>
<text x="39.7" y="126.1">10 кОм</text>
<text x="334.6" y="148.4">L6</text>
<text x="334.6" y="154.2">BLM18AG102SN1</text>
<text x="73.9" y="183.6">STM32F103CxTx</text>
<text x="239.7" y="198.3">L5</text>
<text x="342.3" y="203.1">R10</text>
<text x="239.7" y="204.2">BLM18AG102SN1</text>
<text x="342.3" y="205.7">10 МОм</text>
<text x="349.3" y="223">R11</text>
<text x="349.3" y="231.1">390 Ом</text>
</g>
<g font-size="2.3" fill="#262626">
<text x="322.6" y="18.4">3V3</text>
<text x="7.5" y="123.5">GND</text>
<text x="342" y="148.5">GND</text>
<text x="62.4" y="188.4">GND</text>
<text x="227.2" y="213.5">GND</text>
<text x="292.1" y="238.4">GND</text>
</g>
</svg>
